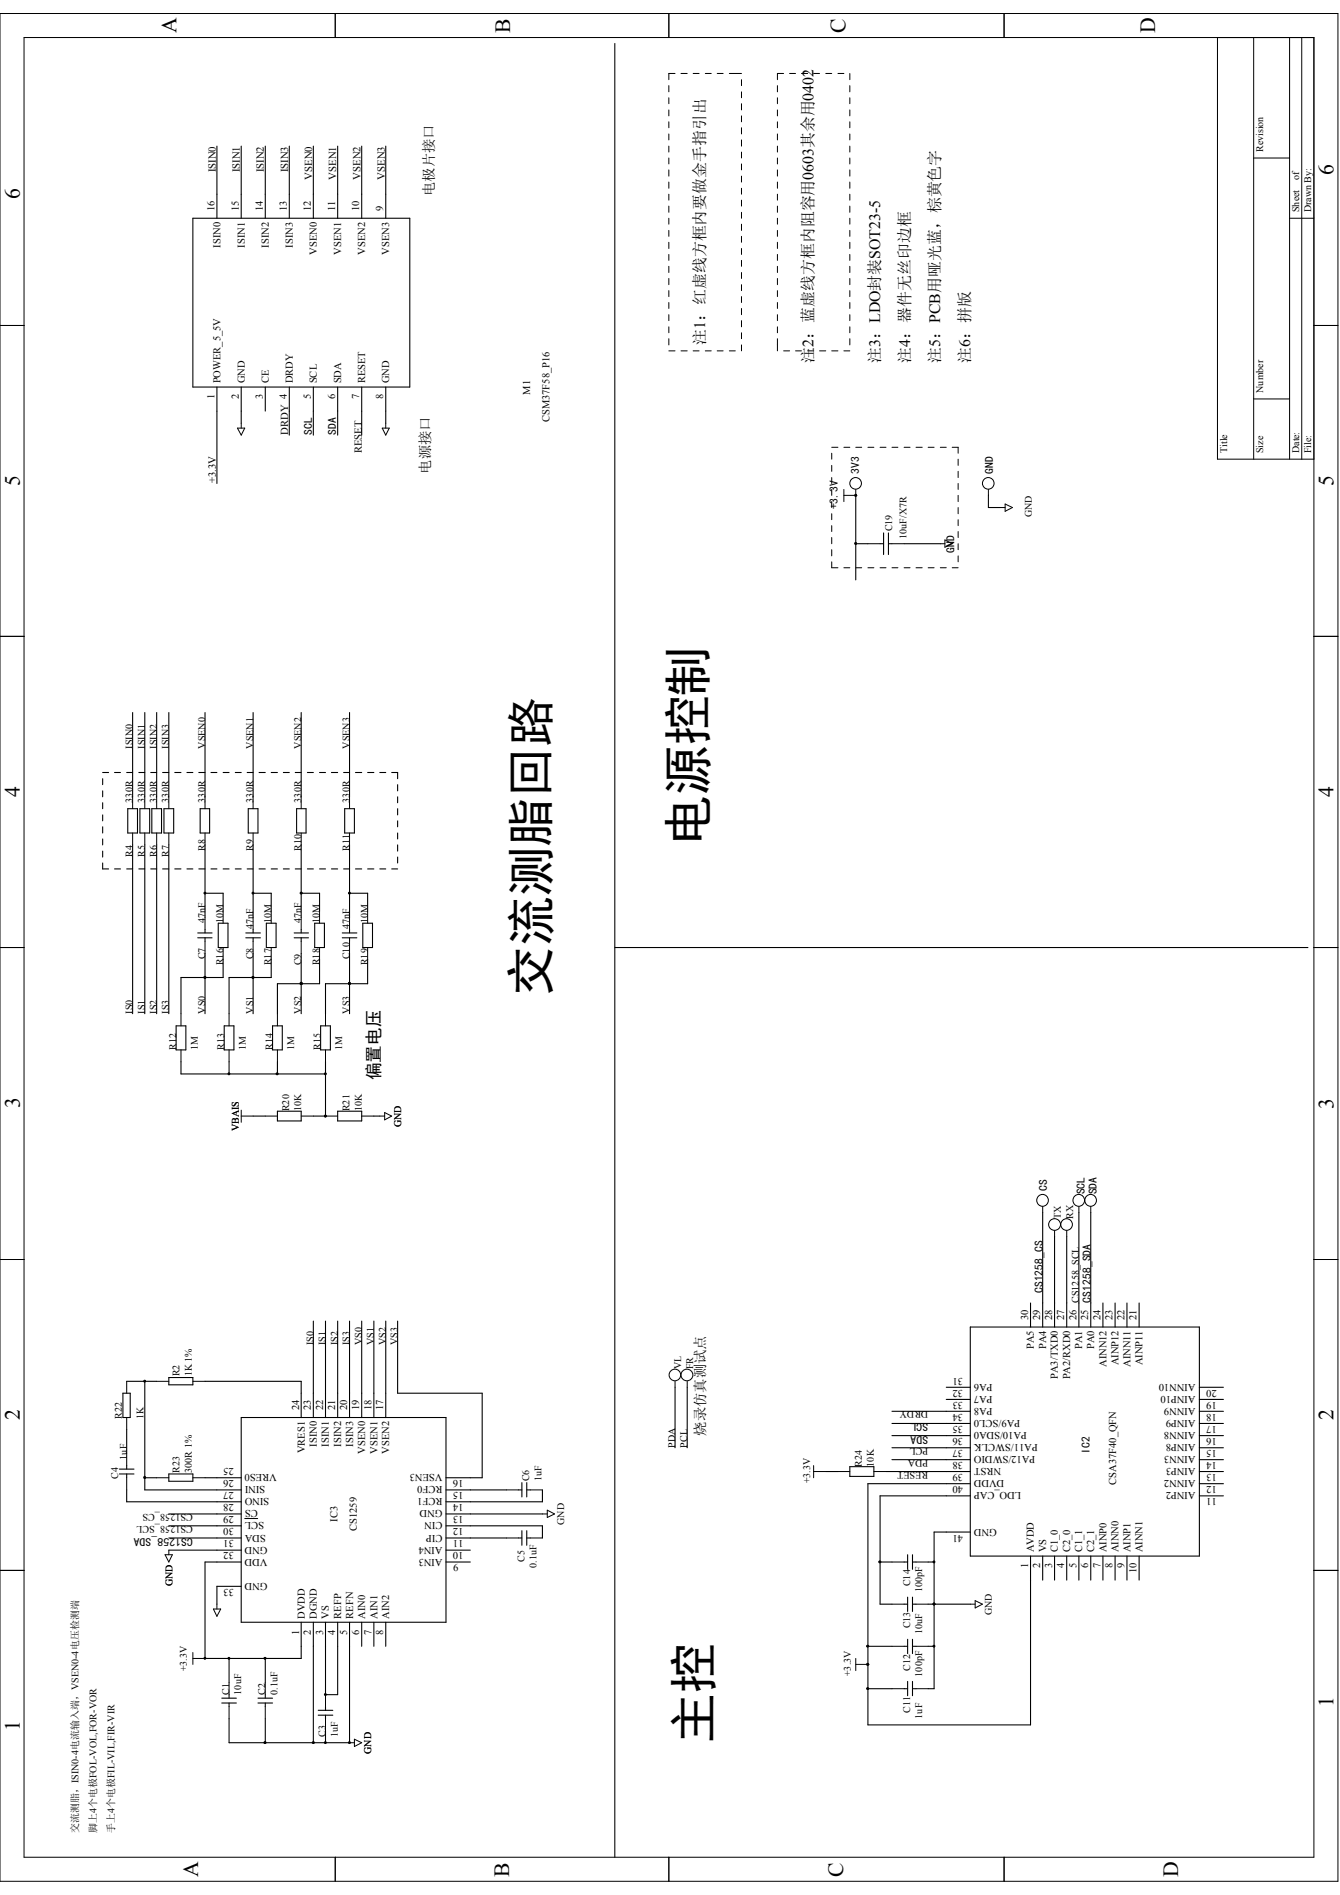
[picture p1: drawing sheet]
<svg xmlns="http://www.w3.org/2000/svg" width="210mm" height="297mm" viewBox="0 0 210 297" stroke-linecap="round" stroke-linejoin="round" font-family="sans-serif">
<g fill="none" stroke="#000" stroke-width=".16">
<path d="M0 2.1h209.7v292.8h-209.7zM3.8 5.9h202.1v285.2h-202.1zM52.5 2.1v3.8M104.8 2.1v3.8M104.8 13.4v1M104.8 15.3v1M104.8 17.2v1M104.8 19.1v.9M105.8 11.5h-1v1M106.7 11.5h1M108.6 11.5h1M110.5 11.5h1"/>
<path d="M112.4 11.5h.9M114.3 11.5h1.9M116.2 12.5v.9M116.2 14.4v.9M116.2 16.3v.9M116.2 18.2v.9M121.8 13.4v1M121.8 15.3v1M121.8 17.2v1M121.8 19.1v.9M122.8 11.5h-1v1M123.7 11.5h1"/>
<path d="M125.6 11.5h1M127.5 11.5h.9M129.4 11.5h.9M131.3 11.5h.9M133.2 11.5v1M133.2 13.4v1M133.2 15.3v1M133.2 17.2v1M133.2 19.1v.9M157.4 2.1v3.8M190.8 5.9v66.1h15.1M196.5 5.9v66.1"/>
<path d="M202.1 5.9v66.1M204 5.9v66.1M104.8 21v.9M104.8 22.9v.9M104.8 24.8v.9M104.8 26.6v1M104.8 28.5v1M104.8 30.4v1M104.8 32.3v1M104.8 34.2v.9M104.8 36.1v.9M104.8 38v.9"/>
<path d="M104.8 39.9v.9M116.2 20v1M116.2 21.9v1M116.2 23.8v1M116.2 25.7v.9M116.2 27.6v.9M116.2 29.5v.9M116.2 31.4v.9M116.2 33.3v.9M116.2 35.1v1M116.2 37v1M116.2 38.9v1"/>
<path d="M121.8 21v.9M121.8 22.9v.9M121.8 24.8v.9M121.8 26.6v1M121.8 28.5v1M121.8 30.4v1M121.8 32.3v1M121.8 34.2v.9M121.8 36.1v.9M121.8 38v.9M121.8 39.9v.9M133.2 21v.9"/>
<path d="M133.2 22.9v.9M133.2 24.8v.9M133.2 26.6v1M133.2 28.5v1M133.2 30.4v1M133.2 32.3v1M133.2 34.2v.9M133.2 36.1v.9M133.2 38v.9M133.2 39.9v.9M196.5 24.8h5.6M202.1 34.2h3.8"/>
<path d="M0 51h3.8M104.8 41.7v1M104.8 43.6v1M104.8 45.6v.9M104.8 47.4v.9M104.8 49.3v.9M104.8 51.2v1M104.8 53.1v1M104.8 55h1M106.7 55h1M108.6 55h1M110.5 55h1"/>
<path d="M112.4 55h.9M114.3 55h.9M116.2 40.8v.9M116.2 42.7v.9M116.2 44.6v1M116.2 46.5v.9M116.2 48.3v1M116.2 50.2v1M116.2 52.2v.9M116.2 54.1v.9M121.8 41.7v1M121.8 43.6v1"/>
<path d="M121.8 45.6v.9M121.8 47.4v.9M121.8 49.3v.9M121.8 51.2v1M121.8 53.1v1.9M122.8 55h.9M124.7 55h.9M126.6 55h.9M128.4 55h1M130.3 55h1M132.2 55h1M133.2 41.7v1"/>
<path d="M133.2 43.6v1M133.2 45.6v.9M133.2 47.4v.9M133.2 49.3v.9M133.2 51.2v1M133.2 53.1v1M205.9 51h3.8M37.2 67.1h1.2l-.6 1.1zM37.8 66.3v.8M59.9 67.1h1.1l-.5 1.1zM60.5 66.3v.8M130.3 71v1"/>
<path d="M130.3 72.9v1M130.3 74.8v1M130.3 76.7v.9M130.3 78.6v.9M130.3 70.1h1M132.2 70.1h1M132.2 76.7v1.9M134.1 70.1h.9M134.1 76.7v.9h-1.9M136 70.1h.9M137.9 70.1h1M139.8 70.1h.9"/>
<path d="M141.7 70.1h.9M143.6 70.1h.9M145.5 70.1h.9M147.4 70.1h.9M149.2 70.1h1v.9M150.2 72v.9M150.2 73.9v.9M150.2 75.8v.9M150.2 77.6v1M150.2 79.5v1M154.9 76.7v.9M156.8 79.5h.7"/>
<path d="M157.5 79l1.2 .5-1.2 .6zM196.5 62.5h5.6M0 99.7h3.8M130.3 80.5v.9M130.3 82.4v.9M130.3 84.2v1M130.3 86.1v1M130.3 88.1v.9h1M132.2 89h1M134.1 89h.9M136 89h.9M136 85.2h1.9"/>
<path d="M137.9 89h1M139.8 89h.9M139.8 85.2h1.9M141.7 89h.9M143.6 89h.9M145.5 89h.9M147.4 89h.9M147.4 85.2h.7M148.1 84.6l1.1 .6-1.1 .6zM149.2 89h1M150.2 81.4v1M150.2 83.3v.9"/>
<path d="M150.2 85.2v.9M150.2 87.1v1M205.9 99.7h3.8M20.8 124.9v1.8M20.8 130.6v1.8M22.7 124.9v1.8M22.7 130.6v1.8M24.6 124.9v1.8M24.6 130.6v1.8M26.5 124.9v1.8M26.5 130.6v1.8M32.1 124.9v1.8"/>
<path d="M32.1 130.6v1.8M39.7 124.9v1.8M39.7 130.6v1.8M47.2 124.9v1.8M47.2 130.6v1.8M54.8 124.9v1.8M54.8 130.6v1.8M0 148.5h3.8M28.4 158.9v1.9M32.1 143.8v1.9M32.1 147.5v1.9M35 142.8v1.9"/>
<path d="M35 148.5v1.9M35.9 158.9v1.9M39.7 143.8v1.9M39.7 147.5v1.9M42.5 142.8v1.9M42.5 148.5v1.9M43.5 158.9v1.9M47.2 143.8v1.9M47.2 147.5v1.9M50.1 142.8v1.9M50.1 148.5v1.9M51 158.9v1.9"/>
<path d="M54.8 143.8v1.9M54.8 147.5v1.9M57.6 142.8v1.9M57.6 148.5v1.9M205.9 148.5h3.8M28.4 164.5v1.9M35.9 164.5v1.9M37.8 174.9h1.9M37.8 174v1.9M41.6 174.9h1.9M43.5 164.5v1.9M47.2 174.9h1.9"/>
<path d="M51 164.5v1.9M51 174.9h1.9M56.7 174.9h1.9M59.5 174.9h.8M60.3 174.4l1.1 .5-1.1 .6zM0 197.4h3.8M163.4 189.1v.9M165.3 192.9v.9M167.2 192.9v.9M169.1 189.1v.9M170.9 189.1v.9M205.9 197.4h3.8"/>
<path d="M19.9 216.5v1.9M24.6 216.5h1.9M30.2 216.5h1.9M105.8 216.5v.9M107.7 216.5v.9M19.9 222.2v1.8M19.9 227.8v1.9M19.9 231.6v1.9M24.6 231.6h1.9M30.2 231.6h1.9M38.4 238h2M79.4 233.5h1.8"/>
<path d="M83.1 233.5h1.9M85 237.3h.8M85.8 236.7l1.1 .6-1.1 .5zM127.5 230.6h1.9M127.5 229.7v1.9M131.3 230.6h1.9M136.9 230.6h2M0 246.1h3.8M25.9 243.7h1.1l-.5 1.1zM26.5 243v.7M30.2 259.9h1.9M30.2 259v1.9"/>
<path d="M33.4 252.2h1.2l-.6 1.1zM34 251.4v.8M79.4 241h1.8M83.1 241h1.9M134.1 259.9v1.9M139.8 251.4h1.9M139.8 258h1.9M139.8 244.8h1.9M143.6 251.4h1.9M143.6 258h1.9M143.6 244.8h1.9M152.1 251.4h.7"/>
<path d="M152.8 250.9l1.2 .5-1.2 .6zM205.9 246.1h3.8M35.9 263.7v1.9M35.9 267.5v1.9M41.6 263.7v1.9M41.6 267.5v1.9M51 265.6v1.9M51 269.4v1.9M54.8 273.1h.7M55.5 272.6l1.2 .5-1.2 .6zM134.1 260.9h1.9M139.8 264.7h1.9"/>
<path d="M143.6 264.7h1.9M52.5 291.1v3.8M104.8 291.1v3.8M157.4 291.1v3.8"/>
<circle cx="134.1" cy="75.8" r=".91"/>
<circle cx="154.9" cy="75.8" r=".91"/>
<circle cx="163.4" cy="188.1" r=".92"/>
<circle cx="165.3" cy="191.9" r=".92"/>
<circle cx="167.2" cy="191.9" r=".91"/>
<circle cx="169" cy="188.1" r=".92"/>
<circle cx="170.9" cy="188.1" r=".92"/>
<circle cx="105.8" cy="215.5" r=".91"/>
<circle cx="107.7" cy="215.5" r=".92"/>
</g>
<g fill="none" stroke="#000" stroke-width=".17">
<path d="M96.4 6.8v284.3M30.2 34.2h34v26.5h-34zM34 22.9v11.3M37.8 22.9v11.3M41.6 22.9v11.3M45.3 22.9v11.3M49.1 22.9v11.3M52.9 22.9v11.3M56.7 22.9v11.3M60.5 22.9v11.3M34 60.7v15.1M37.8 60.7v5.6"/>
<path d="M41.6 60.7v3.7M45.3 60.7v7.5M49.1 60.7v7.5M52.9 60.7v7.5M56.7 60.7v7.5M60.5 60.7v5.6M134.1 77.6h.1M134.1 77.6v13.3M154.9 77.6v1.9h1.9M134.1 85.2h1.9M137.9 85.2h.6M138.5 83.5v3.4"/>
<path d="M139.2 85.2h.6M139.2 83.5v3.4M141.7 85.2h5.7M20.8 111.7v13.2M22.7 111.7v13.2M24.6 111.7v13.2M26.5 111.7v13.2M32.1 111.7v13.2M39.7 111.7v13.2M47.2 111.7v13.2M54.8 111.7v13.2M16.1 135.3v.9h.9"/>
<path d="M16.1 122v1M16.1 124v.9M16.1 125.8v.9M16.1 127.7v1M16.1 129.6v1M16.1 131.5v.9M16.1 133.4v.9M16.1 121.1h.9M17.9 136.2h1M17.9 121.1h1M19.9 136.2h.9M19.9 121.1h.9"/>
<path d="M20 126.7h1.5v3.9h-1.5zM20.8 132.4v26.5M21.8 136.2h.9M21.8 121.1h.9M21.9 126.7h1.6v3.9h-1.6zM22.7 132.4v26.5M23.6 136.2h1M23.6 121.1h1M23.8 126.7h1.5v3.9h-1.5zM24.6 132.4v26.5M25.5 136.2h1M25.5 121.1h1"/>
<path d="M25.7 126.7h1.5v3.9h-1.5zM26.5 132.4v26.5M27.4 136.2h1M27.4 121.1h1M29.3 136.2h.9M29.3 121.1h.9M31.2 136.2h.9M31.2 121.1h.9M31.4 126.7h1.5v3.9h-1.5zM32.1 132.4v11.4M32.1 140h2.9v2.8M33.1 136.2h.9"/>
<path d="M33.1 121.1h.9M35 136.2h.9M35 121.1h.9M36.9 136.2h.9M36.9 121.1h.9M38.7 136.2h1M38.7 121.1h1M38.9 126.7h1.5v3.9h-1.5zM39.7 132.4v11.4M39.7 140h2.8v2.8M40.6 136.2h1M40.6 121.1h1"/>
<path d="M42.5 136.2h1M42.5 121.1h1M44.4 136.2h.9M44.4 121.1h.9M46.3 136.2h.9M46.3 121.1h.9M46.5 126.7h1.5v3.9h-1.5zM47.2 132.4v11.4M47.2 140h2.9v2.8M48.2 136.2h.9M48.2 121.1h.9M50.1 136.2h.9"/>
<path d="M50.1 121.1h.9M51.9 136.2h1M51.9 121.1h1M53.8 136.2h1M53.8 121.1h1M54 126.7h1.5v3.9h-1.5zM54.8 132.4v11.4M54.8 140h2.8v2.8M55.7 136.2h1M55.7 121.1h1M57.6 136.2h1M57.6 121.1h1"/>
<path d="M59.5 136.2h1M59.5 121.1h1M61.4 136.2h.9M61.4 121.1h.9v.9M62.3 123v1M62.3 124.9v.9M62.3 126.7v1M62.3 128.7v.9M62.3 130.6v.9M62.3 132.4v1M62.3 134.3v1M31 147h2.2"/>
<path d="M31 146.2h2.2M32.1 153.2h.1M32.1 145.7v.5M32.1 147v.5M32.1 149.4v9.5M34.2 144.7h1.5v3.8h-1.5zM35 150.4v2.8h-6.6v5.7M38.5 147h2.3M38.5 146.2h2.3M39.7 153.2h.1M39.7 145.7v.5M39.7 147v.5"/>
<path d="M39.7 149.4v9.5M41.7 144.7h1.6v3.8h-1.6zM42.5 150.4v2.8h-6.6v5.7M46.1 147h2.2M46.1 146.2h2.2M47.2 154.2h.1M47.2 145.7v.5M47.2 147v.5M47.2 149.4v9.5M49.3 144.7h1.5v3.8h-1.5zM50.1 150.4v3.8h-6.6v4.7M53.6 147h2.3"/>
<path d="M53.6 146.2h2.3M54.8 154.2h.1M54.8 145.7v.5M54.8 147v.5M54.8 149.4v9.5M56.9 144.7h1.5v3.8h-1.5zM57.6 150.4v3.8h-6.6v4.7M96.4 148.5h108.6M27.6 160.8h1.5v3.7h-1.5zM28.4 166.4v1.9h22.6M35.1 160.8h1.6v3.7h-1.6zM35.9 166.4v1.9"/>
<path d="M39.7 174.9h1.9M42.7 160.8h1.5v3.7h-1.5zM43.5 174.2h3.7v1.5h-3.7zM43.5 166.4v1.9M49.1 174.9h1.9M50.2 160.8h1.6v3.7h-1.6zM51 174.9h.1M51 166.4v8.5M52.9 174.2h3.8v1.5h-3.8zM58.6 174.9h.9M163.4 190v18M165.3 193.8v14.2"/>
<path d="M167.2 193.8v14.2M169.1 190v18M170.9 190v18M19.3 218.4h1.1v3.8h-1.1zM19.9 216.5h4.7M22.7 216.5v17h15.1M26.5 215.9h3.7v1.1h-3.7zM32.1 216.5h15.1v5.7M49.1 207.1v15.1M51 207.1v15.1M52.9 207.1v15.1M54.8 207.1v15.1"/>
<path d="M56.7 207.1v15.1M58.6 207.1v15.1M60.5 207.1v15.1M62.3 207.1v11.3h13.3v13.2h-5.7M105.8 217.4v9.5M107.7 217.4v9.5M148.3 219.3h3.8M148.3 217.4h3.8M152.1 208h35.9v35.9h-35.9zM161.5 204.2v3.8M172.8 204.2v3.8M174.8 204.2v3.8"/>
<path d="M176.6 204.2v3.8M178.5 204.2v3.8M188 219.3h3.7M188 217.4h3.7M18.7 230.3h2.3M18.7 231h2.3M19.9 224v3.8M19.9 229.7v.6M19.9 231v.6M19.9 233.5v1.9h17.9M22.7 231.6h1.9M26.5 231h3.7v1.2h-3.7z"/>
<path d="M26.5 239.1h11.3M26.5 237.3h11.3M32.1 231.6h5.7M37.8 222.2h32.1v32.1h-32.1zM69.9 233.5h9.5M69.9 239.1h15.1v1.9M69.9 237.3h15.1M81.2 233.5h.6M81.8 232.4v2.2M81.8 239.9v2.3M82.5 233.5h.6M82.5 232.4v2.2"/>
<path d="M82.5 239.9v2.3M85 233.5v1.9h-15.1M129.4 230.6h1.9M133.2 229.9h3.7v1.5h-3.7zM138.9 230.6h13.2M139.8 228.8h12.3M139.8 226.9h12.3M139.8 225h12.3M139.8 223.1h12.3M139.8 221.2h12.3M152.1 234.4h-14.2v17h1.9M152.1 232.5h-16.1v37.8h25.5v-26.4"/>
<path d="M188 234.4h3.7M188 232.5h3.7M188 230.6h3.7M188 228.8h3.7M188 226.9h3.7M188 225h3.7M188 223.1h3.7M188 221.2h3.7M26.5 241h11.3M26.5 243h11.3M32.1 259.9h.1M35.9 259.9v3.8"/>
<path d="M37.8 244.8h-5.7v15.1M37.8 248.6h-3.8v2.8M41.6 259.9v3.8M47.2 254.3v5.6h-15.1M49.1 254.3v18.8M51 254.3v11.3M52.9 254.3v11.3h-1.9M54.8 254.3v18.8M56.7 254.3v3.7M58.6 254.3v3.7M60.5 254.3v3.7M69.9 241h9.5"/>
<path d="M69.9 244.8h3.8M69.9 243h3.8M81.2 241h.6M82.5 241h.6M136 258h3.8M137.9 244.8h1.9M141.7 251.4h.5M141.7 258h.5M141.7 244.8h.5M142.2 243.7v2.3M142.2 250.3v2.3M142.2 256.9v2.3"/>
<path d="M143 251.4h.6M143 243.7v2.3M143 250.3v2.3M143 256.9v2.3M143 258h.6M143 244.8h.6M145.5 251.4h6.6M145.5 258h.9M145.5 244.8h.9M146.4 251.4h.1M152.1 240.1h-5.7v24.6h-.9M163.4 243.9v3.7"/>
<path d="M165.3 243.9v3.7M167.2 243.9v3.7M169.1 243.9v3.7M170.9 243.9v3.7M172.8 243.9v3.7M174.8 243.9v3.7M176.6 243.9v3.7M178.5 243.9v3.7M34.8 266.1h2.2M34.8 266.9h2.2M35.9 265.6v.5M35.9 266.9v.6"/>
<path d="M35.9 269.4v3.7h18.9M40.4 266.1h2.3M40.4 266.9h2.3M41.6 265.6v.5M41.6 266.9v.6M41.6 269.4v3.7M49.9 268.1h2.3M49.9 268.8h2.3M51 265.6h.1M51 267.5v.6M51 268.8v.6M51 271.3v1.8"/>
<path d="M54.8 273.1h.1M136 260.9h.1M136 264.7h3.8M141.7 264.7h.5M142.2 263.5v2.3M143 263.5v2.3M143 264.7h.6"/>
</g>
<g fill="#000" stroke="#000" stroke-width=".16">
<path d="M47.1 139.9h.2v.2h-.2z" fill-rule="evenodd"/>
<path d="M43.3 168.2h.3v.2h-.3z" fill-rule="evenodd"/>
<path d="M41.4 259.8h.2v.2h-.2z" fill-rule="evenodd"/>
<path d="M135.9 257.9h.2v.2h-.2z" fill-rule="evenodd"/>
<path d="M137.8 244.7h.2v.2h-.2z" fill-rule="evenodd"/>
<path d="M41.4 273h.2v.2h-.2z" fill-rule="evenodd"/>
<path d="M49 273h.2v.2h-.2z" fill-rule="evenodd"/>
<path d="M135.9 264.5h.2v.3h-.2z" fill-rule="evenodd"/>
<circle cx="134.1" cy="77.6" r=".16"/>
<circle cx="134.1" cy="85.2" r=".16"/>
<circle cx="32.1" cy="140" r=".15"/>
<circle cx="39.6" cy="140" r=".15"/>
<circle cx="54.8" cy="140" r=".15"/>
<circle cx="32.1" cy="153.2" r=".15"/>
<circle cx="39.6" cy="153.2" r=".15"/>
<circle cx="47.2" cy="154.1" r=".17"/>
<circle cx="54.7" cy="154.1" r=".16"/>
<circle cx="35.9" cy="168.3" r=".15"/>
<circle cx="51" cy="174.9" r=".16"/>
<circle cx="51" cy="168.3" r=".15"/>
<circle cx="22.7" cy="216.5" r=".15"/>
<circle cx="22.7" cy="231.6" r=".16"/>
<circle cx="32.1" cy="259.9" r=".15"/>
<circle cx="35.9" cy="259.9" r=".15"/>
<circle cx="146.4" cy="244.8" r=".15"/>
<circle cx="146.4" cy="251.4" r=".15"/>
<circle cx="146.4" cy="258" r=".15"/>
<circle cx="51" cy="273.1" r=".15"/>
<circle cx="51" cy="265.6" r=".15"/>
<circle cx="54.8" cy="273.1" r=".15"/>
<circle cx="136" cy="260.9" r=".17"/>
</g>
<g font-size="7.8">
<text x="110.5" y="132.4" transform="rotate(-90 110.5 132.4)">电源控制</text>
<text x="86" y="156" transform="rotate(-90 86 156)">交流测脂回路</text>
<text x="111.5" y="273.1" transform="rotate(-90 111.5 273.1)">主控</text>
</g>
<g font-size="3.4">
<text x="27.6" y="5.2" transform="rotate(-90 27.6 5.2)">A</text>
<text x="80" y="5.1" transform="rotate(-90 80 5.1)">B</text>
<text x="132.5" y="5.1" transform="rotate(-90 132.5 5.1)">C</text>
<text x="181" y="5.2" transform="rotate(-90 181 5.2)">D</text>
<text x="209" y="27.5" transform="rotate(-90 209 27.5)">6</text>
<text x="3.1" y="31.1" transform="rotate(-90 3.1 31.1)">6</text>
<text x="3.1" y="76.2" transform="rotate(-90 3.1 76.2)">5</text>
<text x="209" y="76.2" transform="rotate(-90 209 76.2)">5</text>
<text x="3.1" y="125" transform="rotate(-90 3.1 125)">4</text>
<text x="209" y="125" transform="rotate(-90 209 125)">4</text>
<text x="3.1" y="173.7" transform="rotate(-90 3.1 173.7)">3</text>
<text x="209" y="173.9" transform="rotate(-90 209 173.9)">3</text>
<text x="3.1" y="222.6" transform="rotate(-90 3.1 222.6)">2</text>
<text x="209" y="222.6" transform="rotate(-90 209 222.6)">2</text>
<text x="209" y="267.6" transform="rotate(-90 209 267.6)">1</text>
<text x="3.1" y="271.4" transform="rotate(-90 3.1 271.4)">1</text>
<text x="31" y="294.2" transform="rotate(-90 31 294.2)">A</text>
<text x="79.8" y="294.1" transform="rotate(-90 79.8 294.1)">B</text>
<text x="132.1" y="294.1" transform="rotate(-90 132.1 294.1)">C</text>
<text x="184.6" y="294.2" transform="rotate(-90 184.6 294.2)">D</text>
</g>
<text font-size="2.8" x="59.5" y="169.3" transform="rotate(-90 59.5 169.3)">偏置电压</text>
<g font-size="2.5">
<text x="110.5" y="54.1" transform="rotate(-90 110.5 54.1)">注1：红虚线方框内要做金手指引出</text>
<text x="127.5" y="56.9" transform="rotate(-90 127.5 56.9)">注2：蓝虚线方框内阻容用0603其余用0402</text>
<text x="137.9" y="56.9" transform="rotate(-90 137.9 56.9)">注3：LDO封装SOT23-5</text>
<text x="142.6" y="56.9" transform="rotate(-90 142.6 56.9)">注4：器件无丝印边框</text>
<text x="147.4" y="56.9" transform="rotate(-90 147.4 56.9)">注5：PCB用哑光蓝，棕黄色字</text>
<text x="152.1" y="56.9" transform="rotate(-90 152.1 56.9)">注6：拼版</text>
</g>
<g font-size="2.2">
<text x="68" y="30.7" transform="rotate(-90 68 30.7)">电极片接口</text>
<text x="67.4" y="74.3" transform="rotate(-90 67.4 74.3)">电源接口</text>
<text x="110.5" y="225" transform="rotate(-90 110.5 225)">烧录仿真测试点</text>
</g>
<g font-size="1.8">
<text x="48.9" y="68.2" transform="rotate(-90 48.9 68.2)">SCL</text>
<text x="52.7" y="68.2" transform="rotate(-90 52.7 68.2)">SDA</text>
<text x="134.7" y="74.3" transform="rotate(-90 134.7 74.3)">3V3</text>
<text x="155.7" y="74.3" transform="rotate(-90 155.7 74.3)">GND</text>
<text x="131.3" y="79.8" transform="rotate(-90 131.3 79.8)">+3.3V</text>
<text x="149.6" y="86.6" transform="rotate(-90 149.6 86.6)">GND</text>
<text x="164.1" y="186.6" transform="rotate(-90 164.1 186.6)">CS</text>
<text x="170" y="187.2" transform="rotate(-90 170 187.2)">SCL</text>
<text x="171.9" y="187.2" transform="rotate(-90 171.9 187.2)">SDA</text>
<text x="163.4" y="202.7" transform="rotate(-90 163.4 202.7)">CS1258_CS</text>
<text x="145.5" y="225" transform="rotate(-180 145.5 225)">SDA</text>
<text x="145.5" y="223.1" transform="rotate(-180 145.5 223.1)">SCL</text>
<text x="170.8" y="227.9" transform="rotate(-90 170.8 227.9)">IC2</text>
<text x="30.2" y="241" transform="rotate(-180 30.2 241)">CS1258_SDA</text>
</g>
<g font-size="1.7">
<text x="33.8" y="27" transform="rotate(-90 33.8 27)">ISIN0</text>
<text x="37.6" y="27" transform="rotate(-90 37.6 27)">ISIN1</text>
<text x="41.4" y="27" transform="rotate(-90 41.4 27)">ISIN2</text>
<text x="45.2" y="27" transform="rotate(-90 45.2 27)">ISIN3</text>
<text x="48.9" y="28.1" transform="rotate(-90 48.9 28.1)">VSEN0</text>
<text x="52.7" y="28.1" transform="rotate(-90 52.7 28.1)">VSEN1</text>
<text x="56.5" y="28.1" transform="rotate(-90 56.5 28.1)">VSEN2</text>
<text x="60.3" y="28.1" transform="rotate(-90 60.3 28.1)">VSEN3</text>
<text x="45.2" y="68.2" transform="rotate(-90 45.2 68.2)">DRDY 4</text>
<text x="56.7" y="71.1" transform="rotate(-90 56.7 71.1)">RESET</text>
<text x="33.8" y="75.8" transform="rotate(-90 33.8 75.8)">+3.3V</text>
</g>
<g font-size="1.6">
<text x="198" y="23.8" transform="rotate(-90 198 23.8)">Revision</text>
<text x="203.6" y="28.3" transform="rotate(-90 203.6 28.3)">of</text>
<text x="33.6" y="33.1" transform="rotate(-90 33.6 33.1)">16</text>
<text x="37.4" y="33.1" transform="rotate(-90 37.4 33.1)">15</text>
<text x="41.2" y="33.1" transform="rotate(-90 41.2 33.1)">14</text>
<text x="45" y="33.1" transform="rotate(-90 45 33.1)">13</text>
<text x="48.7" y="33.1" transform="rotate(-90 48.7 33.1)">12</text>
<text x="52.5" y="33.1" transform="rotate(-90 52.5 33.1)">11</text>
<text x="56.3" y="33.1" transform="rotate(-90 56.3 33.1)">10</text>
<text x="60.1" y="33.1" transform="rotate(-90 60.1 33.1)">9</text>
<text x="203.6" y="33.3" transform="rotate(-90 203.6 33.3)">Sheet</text>
<text x="205.5" y="33.3" transform="rotate(-90 205.5 33.3)">Drawn By:</text>
<text x="34.5" y="38.8" transform="rotate(-90 34.5 38.8)">ISIN0</text>
<text x="38.4" y="38.8" transform="rotate(-90 38.4 38.8)">ISIN1</text>
<text x="42.1" y="38.8" transform="rotate(-90 42.1 38.8)">ISIN2</text>
<text x="45.9" y="38.8" transform="rotate(-90 45.9 38.8)">ISIN3</text>
<text x="49.7" y="39.9" transform="rotate(-90 49.7 39.9)">VSEN0</text>
<text x="53.5" y="39.9" transform="rotate(-90 53.5 39.9)">VSEN1</text>
<text x="57.2" y="39.9" transform="rotate(-90 57.2 39.9)">VSEN2</text>
<text x="61" y="39.9" transform="rotate(-90 61 39.9)">VSEN3</text>
<text x="33.6" y="62.6" transform="rotate(-90 33.6 62.6)">1</text>
<text x="34.5" y="60.1" transform="rotate(-90 34.5 60.1)">POWER_5_5V</text>
<text x="37.4" y="62.6" transform="rotate(-90 37.4 62.6)">2</text>
<text x="38.4" y="60.1" transform="rotate(-90 38.4 60.1)">GND</text>
<text x="41.2" y="62.6" transform="rotate(-90 41.2 62.6)">3</text>
<text x="42.1" y="60.1" transform="rotate(-90 42.1 60.1)">CE</text>
<text x="45.9" y="60.1" transform="rotate(-90 45.9 60.1)">DRDY</text>
<text x="48.7" y="62.6" transform="rotate(-90 48.7 62.6)">5</text>
<text x="49.7" y="60.1" transform="rotate(-90 49.7 60.1)">SCL</text>
<text x="52.5" y="62.6" transform="rotate(-90 52.5 62.6)">6</text>
<text x="53.5" y="60.1" transform="rotate(-90 53.5 60.1)">SDA</text>
<text x="56.3" y="62.6" transform="rotate(-90 56.3 62.6)">7</text>
<text x="57.2" y="60.1" transform="rotate(-90 57.2 60.1)">RESET</text>
<text x="60.1" y="62.6" transform="rotate(-90 60.1 62.6)">8</text>
<text x="61" y="60.1" transform="rotate(-90 61 60.1)">GND</text>
<text x="83.1" y="61.8" transform="rotate(-90 83.1 61.8)">M1</text>
<text x="198" y="61.6" transform="rotate(-90 198 61.6)">Number</text>
<text x="86.1" y="66.2" transform="rotate(-90 86.1 66.2)">CSM37F58_P16</text>
<text x="192.3" y="71" transform="rotate(-90 192.3 71)">Title</text>
<text x="198" y="71" transform="rotate(-90 198 71)">Size</text>
<text x="203.6" y="71" transform="rotate(-90 203.6 71)">Date:</text>
<text x="205.5" y="71" transform="rotate(-90 205.5 71)">File:</text>
<text x="139.8" y="83.3" transform="rotate(-90 139.8 83.3)">C19</text>
<text x="161.7" y="81.1" transform="rotate(-90 161.7 81.1)">GND</text>
<text x="142" y="84.4" transform="rotate(-90 142 84.4)">10uF/X7R</text>
<text x="20.8" y="117.3" transform="rotate(-90 20.8 117.3)">ISIN0</text>
<text x="22.7" y="117.3" transform="rotate(-90 22.7 117.3)">ISIN1</text>
<text x="24.6" y="117.3" transform="rotate(-90 24.6 117.3)">ISIN2</text>
<text x="26.5" y="117.3" transform="rotate(-90 26.5 117.3)">ISIN3</text>
<text x="32.1" y="117.3" transform="rotate(-90 32.1 117.3)">VSEN0</text>
<text x="39.7" y="117.3" transform="rotate(-90 39.7 117.3)">VSEN1</text>
<text x="47.2" y="117.3" transform="rotate(-90 47.2 117.3)">VSEN2</text>
<text x="54.8" y="117.3" transform="rotate(-90 54.8 117.3)">VSEN3</text>
<text x="20.8" y="125.8" transform="rotate(-90 20.8 125.8)">330R</text>
<text x="22.7" y="125.8" transform="rotate(-90 22.7 125.8)">330R</text>
<text x="24.6" y="125.8" transform="rotate(-90 24.6 125.8)">330R</text>
<text x="26.5" y="125.8" transform="rotate(-90 26.5 125.8)">330R</text>
<text x="32.1" y="125.8" transform="rotate(-90 32.1 125.8)">330R</text>
<text x="39.7" y="125.8" transform="rotate(-90 39.7 125.8)">330R</text>
<text x="47.2" y="125.8" transform="rotate(-90 47.2 125.8)">330R</text>
<text x="54.8" y="125.8" transform="rotate(-90 54.8 125.8)">330R</text>
<text x="20.8" y="134.3" transform="rotate(-90 20.8 134.3)">R4</text>
<text x="22.7" y="134.3" transform="rotate(-90 22.7 134.3)">R5</text>
<text x="24.6" y="134.3" transform="rotate(-90 24.6 134.3)">R6</text>
<text x="26.5" y="134.3" transform="rotate(-90 26.5 134.3)">R7</text>
<text x="32.1" y="133.4" transform="rotate(-90 32.1 133.4)">R8</text>
<text x="39.7" y="133.4" transform="rotate(-90 39.7 133.4)">R9</text>
<text x="47.2" y="133.4" transform="rotate(-90 47.2 133.4)">R10</text>
<text x="54.8" y="133.4" transform="rotate(-90 54.8 133.4)">R11</text>
<text x="32.1" y="144.7" transform="rotate(-90 32.1 144.7)">47nF</text>
<text x="35" y="144.7" transform="rotate(-90 35 144.7)">10M</text>
<text x="39.7" y="145.7" transform="rotate(-90 39.7 145.7)">47nF</text>
<text x="42.5" y="144.7" transform="rotate(-90 42.5 144.7)">10M</text>
<text x="47.2" y="144.7" transform="rotate(-90 47.2 144.7)">47nF</text>
<text x="50.1" y="144.7" transform="rotate(-90 50.1 144.7)">10M</text>
<text x="54.8" y="145.7" transform="rotate(-90 54.8 145.7)">47nF</text>
<text x="57.6" y="144.7" transform="rotate(-90 57.6 144.7)">10M</text>
<text x="32.1" y="150.4" transform="rotate(-90 32.1 150.4)">C7</text>
<text x="35" y="151.3" transform="rotate(-90 35 151.3)">R16</text>
<text x="39.7" y="150.4" transform="rotate(-90 39.7 150.4)">C8</text>
<text x="42.5" y="151.3" transform="rotate(-90 42.5 151.3)">R17</text>
<text x="47.2" y="151.3" transform="rotate(-90 47.2 151.3)">C9</text>
<text x="50.1" y="151.3" transform="rotate(-90 50.1 151.3)">R18</text>
<text x="54.8" y="150.4" transform="rotate(-90 54.8 150.4)">C10</text>
<text x="57.6" y="151.3" transform="rotate(-90 57.6 151.3)">R19</text>
<text x="20.8" y="158.9" transform="rotate(-90 20.8 158.9)">IS0</text>
<text x="22.7" y="158.9" transform="rotate(-90 22.7 158.9)">IS1</text>
<text x="24.6" y="158.9" transform="rotate(-90 24.6 158.9)">IS2</text>
<text x="26.5" y="158.9" transform="rotate(-90 26.5 158.9)">IS3</text>
<text x="32.1" y="158.9" transform="rotate(-90 32.1 158.9)">VS0</text>
<text x="39.7" y="158.9" transform="rotate(-90 39.7 158.9)">VS1</text>
<text x="47.2" y="158.9" transform="rotate(-90 47.2 158.9)">VS2</text>
<text x="54.8" y="158.9" transform="rotate(-90 54.8 158.9)">VS3</text>
<text x="27.6" y="164.5" transform="rotate(-90 27.6 164.5)">R12</text>
<text x="31" y="164.5" transform="rotate(-90 31 164.5)">1M</text>
<text x="35.1" y="164.5" transform="rotate(-90 35.1 164.5)">R13</text>
<text x="38.5" y="164.5" transform="rotate(-90 38.5 164.5)">1M</text>
<text x="42.7" y="164.5" transform="rotate(-90 42.7 164.5)">R14</text>
<text x="46.1" y="164.5" transform="rotate(-90 46.1 164.5)">1M</text>
<text x="50.3" y="164.5" transform="rotate(-90 50.3 164.5)">R15</text>
<text x="53.6" y="164.5" transform="rotate(-90 53.6 164.5)">1M</text>
<text x="37.4" y="177.3" transform="rotate(-90 37.4 177.3)">VBAIS</text>
<text x="45.3" y="174.2" transform="rotate(-90 45.3 174.2)">R20</text>
<text x="47.2" y="174.2" transform="rotate(-90 47.2 174.2)">10K</text>
<text x="54.8" y="174.2" transform="rotate(-90 54.8 174.2)">R21</text>
<text x="56.7" y="174.2" transform="rotate(-90 56.7 174.2)">10K</text>
<text x="62.9" y="176.7" transform="rotate(-90 62.9 176.7)">GND</text>
<text x="166.3" y="191" transform="rotate(-90 166.3 191)">TX</text>
<text x="168.2" y="191" transform="rotate(-90 168.2 191)">RX</text>
<text x="161.1" y="206.8" transform="rotate(-90 161.1 206.8)">30</text>
<text x="163" y="206.8" transform="rotate(-90 163 206.8)">29</text>
<text x="164.9" y="206.8" transform="rotate(-90 164.9 206.8)">28</text>
<text x="166.8" y="206.8" transform="rotate(-90 166.8 206.8)">27</text>
<text x="168.7" y="206.8" transform="rotate(-90 168.7 206.8)">26</text>
<text x="169.1" y="204.2" transform="rotate(-90 169.1 204.2)">CS1258_SCL</text>
<text x="170.5" y="206.8" transform="rotate(-90 170.5 206.8)">25 CS1258_SDA</text>
<text x="172.5" y="206.8" transform="rotate(-90 172.5 206.8)">24</text>
<text x="174.4" y="206.8" transform="rotate(-90 174.4 206.8)">23</text>
<text x="176.2" y="206.8" transform="rotate(-90 176.2 206.8)">22</text>
<text x="178.1" y="206.8" transform="rotate(-90 178.1 206.8)">21</text>
<text x="28.2" y="215.7" transform="rotate(-90 28.2 215.7)">R2</text>
<text x="30.1" y="215.7" transform="rotate(-90 30.1 215.7)">1K 1%</text>
<text x="49.1" y="210.8" transform="rotate(-90 49.1 210.8)">IS0</text>
<text x="51" y="210.8" transform="rotate(-90 51 210.8)">IS1</text>
<text x="52.9" y="210.8" transform="rotate(-90 52.9 210.8)">IS2</text>
<text x="54.8" y="210.8" transform="rotate(-90 54.8 210.8)">IS3</text>
<text x="56.7" y="210.8" transform="rotate(-90 56.7 210.8)">VS0</text>
<text x="58.6" y="210.8" transform="rotate(-90 58.6 210.8)">VS1</text>
<text x="60.5" y="210.8" transform="rotate(-90 60.5 210.8)">VS2</text>
<text x="62.3" y="210.8" transform="rotate(-90 62.3 210.8)">VS3</text>
<text x="106.7" y="214.6" transform="rotate(-90 106.7 214.6)">VL</text>
<text x="108.6" y="214.6" transform="rotate(-90 108.6 214.6)">FR</text>
<text x="150.9" y="215.9" transform="rotate(-180 150.9 215.9)">31</text>
<text x="162" y="211.5" transform="rotate(-90 162 211.5)">PA5</text>
<text x="163.9" y="211.5" transform="rotate(-90 163.9 211.5)">PA4</text>
<text x="169.6" y="211.5" transform="rotate(-90 169.6 211.5)">PA1</text>
<text x="171.5" y="211.5" transform="rotate(-90 171.5 211.5)">PA0</text>
<text x="173.4" y="214.3" transform="rotate(-90 173.4 214.3)">AINN12</text>
<text x="175.3" y="214" transform="rotate(-90 175.3 214)">AINP12</text>
<text x="177.2" y="214.3" transform="rotate(-90 177.2 214.3)">AINN11</text>
<text x="179.1" y="214" transform="rotate(-90 179.1 214)">AINP11</text>
<text x="46.9" y="221" transform="rotate(-90 46.9 221)">24</text>
<text x="48.7" y="221" transform="rotate(-90 48.7 221)">23</text>
<text x="50.6" y="221" transform="rotate(-90 50.6 221)">22</text>
<text x="52.5" y="221" transform="rotate(-90 52.5 221)">21</text>
<text x="54.4" y="221" transform="rotate(-90 54.4 221)">20</text>
<text x="56.3" y="221" transform="rotate(-90 56.3 221)">19</text>
<text x="58.2" y="221" transform="rotate(-90 58.2 221)">18</text>
<text x="60.1" y="221" transform="rotate(-90 60.1 221)">17</text>
<text x="145.5" y="221.2" transform="rotate(-180 145.5 221.2)">DRDY</text>
<text x="150.9" y="217.8" transform="rotate(-180 150.9 217.8)">32</text>
<text x="150.9" y="219.7" transform="rotate(-180 150.9 219.7)">33</text>
<text x="150.9" y="221.6" transform="rotate(-180 150.9 221.6)">34</text>
<text x="155.6" y="216.9" transform="rotate(-180 155.6 216.9)">PA6</text>
<text x="155.6" y="218.8" transform="rotate(-180 155.6 218.8)">PA7</text>
<text x="155.6" y="220.6" transform="rotate(-180 155.6 220.6)">PA8</text>
<text x="165.8" y="216.1" transform="rotate(-90 165.8 216.1)">PA3/TXD0</text>
<text x="167.7" y="216.2" transform="rotate(-90 167.7 216.2)">PA2/RXD0</text>
<text x="187.4" y="220.6" transform="rotate(-180 187.4 220.6)">AINN9</text>
<text x="187.4" y="218.8" transform="rotate(-180 187.4 218.8)">AINP10</text>
<text x="187.4" y="216.9" transform="rotate(-180 187.4 216.9)">AINN10</text>
<text x="190.7" y="221.6" transform="rotate(-180 190.7 221.6)">18</text>
<text x="190.7" y="219.7" transform="rotate(-180 190.7 219.7)">19</text>
<text x="190.7" y="217.8" transform="rotate(-180 190.7 217.8)">20</text>
<text x="19.1" y="222.3" transform="rotate(-90 19.1 222.3)">R22</text>
<text x="22.5" y="222.3" transform="rotate(-90 22.5 222.3)">1K</text>
<text x="47.7" y="227.8" transform="rotate(-90 47.7 227.8)">VRES1</text>
<text x="49.7" y="226.7" transform="rotate(-90 49.7 226.7)">ISIN0</text>
<text x="51.6" y="226.7" transform="rotate(-90 51.6 226.7)">ISIN1</text>
<text x="53.5" y="226.7" transform="rotate(-90 53.5 226.7)">ISIN2</text>
<text x="55.3" y="226.7" transform="rotate(-90 55.3 226.7)">ISIN3</text>
<text x="57.2" y="227.8" transform="rotate(-90 57.2 227.8)">VSEN0</text>
<text x="59.1" y="227.8" transform="rotate(-90 59.1 227.8)">VSEN1</text>
<text x="61" y="227.8" transform="rotate(-90 61 227.8)">VSEN2</text>
<text x="105.8" y="226.9" transform="rotate(-90 105.8 226.9)">PDA</text>
<text x="107.7" y="226.9" transform="rotate(-90 107.7 226.9)">PCL</text>
<text x="145.5" y="226.9" transform="rotate(-180 145.5 226.9)">PCL</text>
<text x="150.9" y="223.5" transform="rotate(-180 150.9 223.5)">35</text>
<text x="150.9" y="225.4" transform="rotate(-180 150.9 225.4)">36</text>
<text x="150.9" y="227.3" transform="rotate(-180 150.9 227.3)">37</text>
<text x="159.9" y="222.6" transform="rotate(-180 159.9 222.6)">PA9/SCL0</text>
<text x="160.9" y="224.5" transform="rotate(-180 160.9 224.5)">PA10/SDA0</text>
<text x="162.6" y="226.4" transform="rotate(-180 162.6 226.4)">PA11/SWCLK</text>
<text x="187.4" y="226.4" transform="rotate(-180 187.4 226.4)">AINP8</text>
<text x="187.4" y="224.5" transform="rotate(-180 187.4 224.5)">AINN8</text>
<text x="187.4" y="222.6" transform="rotate(-180 187.4 222.6)">AINP9</text>
<text x="190.7" y="227.3" transform="rotate(-180 190.7 227.3)">15</text>
<text x="190.7" y="225.4" transform="rotate(-180 190.7 225.4)">16</text>
<text x="190.7" y="223.5" transform="rotate(-180 190.7 223.5)">17</text>
<text x="18.5" y="231.8" transform="rotate(-90 18.5 231.8)">C4</text>
<text x="19.9" y="228.8" transform="rotate(-90 19.9 228.8)">1uF</text>
<text x="28.2" y="230.8" transform="rotate(-90 28.2 230.8)">R23</text>
<text x="30.1" y="230.8" transform="rotate(-90 30.1 230.8)">300R 1%</text>
<text x="36.7" y="230.1" transform="rotate(-180 36.7 230.1)">25</text>
<text x="36.7" y="232" transform="rotate(-180 36.7 232)">26</text>
<text x="36.7" y="233.9" transform="rotate(-180 36.7 233.9)">27</text>
<text x="41.6" y="233" transform="rotate(-180 41.6 233)">SINI</text>
<text x="43.4" y="231.1" transform="rotate(-180 43.4 231.1)">VRES0</text>
<text x="69.3" y="233" transform="rotate(-180 69.3 233)">RCF0</text>
<text x="69.3" y="231.1" transform="rotate(-180 69.3 231.1)">VSEN3</text>
<text x="72.6" y="233.9" transform="rotate(-180 72.6 233.9)">15</text>
<text x="72.6" y="232" transform="rotate(-180 72.6 232)">16</text>
<text x="82.9" y="232.2" transform="rotate(-90 82.9 232.2)">C6</text>
<text x="84.8" y="232.2" transform="rotate(-90 84.8 232.2)">1uF</text>
<text x="127" y="232.5" transform="rotate(-90 127 232.5)">+3.3V</text>
<text x="135.1" y="229.9" transform="rotate(-90 135.1 229.9)">R24</text>
<text x="137" y="229.9" transform="rotate(-90 137 229.9)">10K</text>
<text x="145.5" y="228.8" transform="rotate(-180 145.5 228.8)">PDA</text>
<text x="145.5" y="230.6" transform="rotate(-180 145.5 230.6)">RESET</text>
<text x="150.9" y="229.1" transform="rotate(-180 150.9 229.1)">38</text>
<text x="150.9" y="231" transform="rotate(-180 150.9 231)">39</text>
<text x="150.9" y="232.9" transform="rotate(-180 150.9 232.9)">40</text>
<text x="156.9" y="230.1" transform="rotate(-180 156.9 230.1)">NRST</text>
<text x="157.4" y="232" transform="rotate(-180 157.4 232)">DVDD</text>
<text x="160" y="233.9" transform="rotate(-180 160 233.9)">LDO_CAP</text>
<text x="162.3" y="228.2" transform="rotate(-180 162.3 228.2)">PA12/SWDIO</text>
<text x="174.9" y="232.7" transform="rotate(-90 174.9 232.7)">CSA37F40_QFN</text>
<text x="187.4" y="233.9" transform="rotate(-180 187.4 233.9)">AINP2</text>
<text x="187.4" y="232" transform="rotate(-180 187.4 232)">AINN2</text>
<text x="187.4" y="230.1" transform="rotate(-180 187.4 230.1)">AINP3</text>
<text x="187.4" y="228.2" transform="rotate(-180 187.4 228.2)">AINN3</text>
<text x="190.7" y="232.9" transform="rotate(-180 190.7 232.9)">12</text>
<text x="190.7" y="231" transform="rotate(-180 190.7 231)">13</text>
<text x="190.7" y="229.2" transform="rotate(-180 190.7 229.2)">14</text>
<text x="30.2" y="239.1" transform="rotate(-180 30.2 239.1)">CS1258_SCL</text>
<text x="30.2" y="237.3" transform="rotate(-180 30.2 237.3)">CS1258_CS</text>
<text x="36.7" y="235.8" transform="rotate(-180 36.7 235.8)">28</text>
<text x="36.7" y="237.6" transform="rotate(-180 36.7 237.6)">29</text>
<text x="36.7" y="239.5" transform="rotate(-180 36.7 239.5)">30</text>
<text x="40.4" y="236.7" transform="rotate(-180 40.4 236.7)">CS</text>
<text x="41.4" y="238.6" transform="rotate(-180 41.4 238.6)">SCL</text>
<text x="42.2" y="234.8" transform="rotate(-180 42.2 234.8)">SINO</text>
<text x="52.9" y="238.5" transform="rotate(-90 52.9 238.5)">IC3</text>
<text x="55.9" y="239.9" transform="rotate(-90 55.9 239.9)">CS1259</text>
<text x="69.3" y="238.6" transform="rotate(-180 69.3 238.6)">CIN</text>
<text x="69.3" y="236.7" transform="rotate(-180 69.3 236.7)">GND</text>
<text x="69.3" y="234.8" transform="rotate(-180 69.3 234.8)">RCF1</text>
<text x="72.6" y="239.5" transform="rotate(-180 72.6 239.5)">12</text>
<text x="72.6" y="237.6" transform="rotate(-180 72.6 237.6)">13</text>
<text x="72.6" y="235.8" transform="rotate(-180 72.6 235.8)">14</text>
<text x="88.4" y="239" transform="rotate(-90 88.4 239)">GND</text>
<text x="156.2" y="239.6" transform="rotate(-180 156.2 239.6)">GND</text>
<text x="190.7" y="234.8" transform="rotate(-180 190.7 234.8)">11</text>
<text x="36.7" y="241.4" transform="rotate(-180 36.7 241.4)">31</text>
<text x="36.7" y="243.3" transform="rotate(-180 36.7 243.3)">32</text>
<text x="41.7" y="240.5" transform="rotate(-180 41.7 240.5)">SDA</text>
<text x="41.9" y="242.4" transform="rotate(-180 41.9 242.4)">GND</text>
<text x="41.9" y="244.3" transform="rotate(-180 41.9 244.3)">VDD</text>
<text x="69.3" y="244.3" transform="rotate(-180 69.3 244.3)">AIN3</text>
<text x="69.3" y="242.4" transform="rotate(-180 69.3 242.4)">AIN4</text>
<text x="69.3" y="240.5" transform="rotate(-180 69.3 240.5)">CIP</text>
<text x="71.8" y="245.2" transform="rotate(-180 71.8 245.2)">9</text>
<text x="72.6" y="243.3" transform="rotate(-180 72.6 243.3)">10</text>
<text x="72.6" y="241.4" transform="rotate(-180 72.6 241.4)">11</text>
<text x="82.2" y="244.8" transform="rotate(-90 82.2 244.8)">C5</text>
<text x="84.1" y="245.7" transform="rotate(-90 84.1 245.7)">0.1uF</text>
<text x="150.9" y="240.5" transform="rotate(-180 150.9 240.5)">41</text>
<text x="161.1" y="245.8" transform="rotate(-90 161.1 245.8)">1</text>
<text x="162" y="243.3" transform="rotate(-90 162 243.3)">AVDD</text>
<text x="163" y="245.8" transform="rotate(-90 163 245.8)">2</text>
<text x="163.9" y="243.3" transform="rotate(-90 163.9 243.3)">VS</text>
<text x="164.9" y="245.8" transform="rotate(-90 164.9 245.8)">3</text>
<text x="165.8" y="243.3" transform="rotate(-90 165.8 243.3)">C1_0</text>
<text x="166.8" y="245.8" transform="rotate(-90 166.8 245.8)">4</text>
<text x="167.7" y="243.3" transform="rotate(-90 167.7 243.3)">C2_0</text>
<text x="168.7" y="245.8" transform="rotate(-90 168.7 245.8)">5</text>
<text x="169.6" y="243.3" transform="rotate(-90 169.6 243.3)">C1_1</text>
<text x="170.5" y="245.8" transform="rotate(-90 170.5 245.8)">6</text>
<text x="171.5" y="243.3" transform="rotate(-90 171.5 243.3)">C2_1</text>
<text x="172.5" y="245.8" transform="rotate(-90 172.5 245.8)">7</text>
<text x="173.4" y="243.3" transform="rotate(-90 173.4 243.3)">AINP0</text>
<text x="174.4" y="245.8" transform="rotate(-90 174.4 245.8)">8</text>
<text x="175.3" y="243.3" transform="rotate(-90 175.3 243.3)">AINN0</text>
<text x="176.2" y="245.8" transform="rotate(-90 176.2 245.8)">9</text>
<text x="177.2" y="243.3" transform="rotate(-90 177.2 243.3)">AINP1</text>
<text x="179.1" y="243.3" transform="rotate(-90 179.1 243.3)">AINN1</text>
<text x="27" y="248.6" transform="rotate(-90 27 248.6)">GND</text>
<text x="36.7" y="249" transform="rotate(-180 36.7 249)">33</text>
<text x="41.9" y="248.1" transform="rotate(-180 41.9 248.1)">GND</text>
<text x="142.6" y="248.6" transform="rotate(-90 142.6 248.6)">C14</text>
<text x="144.5" y="249.6" transform="rotate(-90 144.5 249.6)">100pF</text>
<text x="178.1" y="246.6" transform="rotate(-90 178.1 246.6)">10</text>
<text x="46.9" y="256.2" transform="rotate(-90 46.9 256.2)">1</text>
<text x="47.7" y="253.7" transform="rotate(-90 47.7 253.7)">DVDD</text>
<text x="48.7" y="256.2" transform="rotate(-90 48.7 256.2)">2</text>
<text x="49.7" y="253.7" transform="rotate(-90 49.7 253.7)">DGND</text>
<text x="50.6" y="256.2" transform="rotate(-90 50.6 256.2)">3</text>
<text x="51.6" y="253.7" transform="rotate(-90 51.6 253.7)">VS</text>
<text x="52.5" y="256.2" transform="rotate(-90 52.5 256.2)">4</text>
<text x="53.5" y="253.7" transform="rotate(-90 53.5 253.7)">REFP</text>
<text x="54.4" y="256.2" transform="rotate(-90 54.4 256.2)">5</text>
<text x="55.3" y="253.7" transform="rotate(-90 55.3 253.7)">REFN</text>
<text x="56.3" y="256.2" transform="rotate(-90 56.3 256.2)">6</text>
<text x="57.2" y="253.7" transform="rotate(-90 57.2 253.7)">AIN0</text>
<text x="58.2" y="256.2" transform="rotate(-90 58.2 256.2)">7</text>
<text x="59.1" y="253.7" transform="rotate(-90 59.1 253.7)">AIN1</text>
<text x="60.1" y="256.2" transform="rotate(-90 60.1 256.2)">8</text>
<text x="61" y="253.7" transform="rotate(-90 61 253.7)">AIN2</text>
<text x="142.6" y="255.2" transform="rotate(-90 142.6 255.2)">C13</text>
<text x="144.5" y="256.2" transform="rotate(-90 144.5 256.2)">10uF</text>
<text x="155.5" y="253.2" transform="rotate(-90 155.5 253.2)">GND</text>
<text x="29.3" y="262" transform="rotate(-90 29.3 262)">+3.3V</text>
<text x="133.4" y="262.7" transform="rotate(-90 133.4 262.7)">+3.3V</text>
<text x="142.6" y="261.8" transform="rotate(-90 142.6 261.8)">C12</text>
<text x="144.5" y="262.8" transform="rotate(-90 144.5 262.8)">100pF</text>
<text x="35.9" y="265.6" transform="rotate(-90 35.9 265.6)">C1</text>
<text x="37.8" y="265.6" transform="rotate(-90 37.8 265.6)">10uF</text>
<text x="41.6" y="265.6" transform="rotate(-90 41.6 265.6)">C2</text>
<text x="43.5" y="265.6" transform="rotate(-90 43.5 265.6)">0.1uF</text>
<text x="142.6" y="268.4" transform="rotate(-90 142.6 268.4)">C11</text>
<text x="144.5" y="269.4" transform="rotate(-90 144.5 269.4)">1uF</text>
<text x="51" y="272.2" transform="rotate(-90 51 272.2)">C3</text>
<text x="52.9" y="272.2" transform="rotate(-90 52.9 272.2)">1uF</text>
<text x="58.2" y="274.9" transform="rotate(-90 58.2 274.9)">GND</text>
<text x="12.3" y="287.3" transform="rotate(-90 12.3 287.3)">交流测脂，ISIN0-4电流输入端，VSEN0-4电压检测端</text>
<text x="15.1" y="287.3" transform="rotate(-90 15.1 287.3)">脚上4个电极FOL-VOL,FOR-VOR</text>
<text x="18" y="287.3" transform="rotate(-90 18 287.3)">手上4个电极FIL-VIL,FIR-VIR</text>
</g>
</svg>
